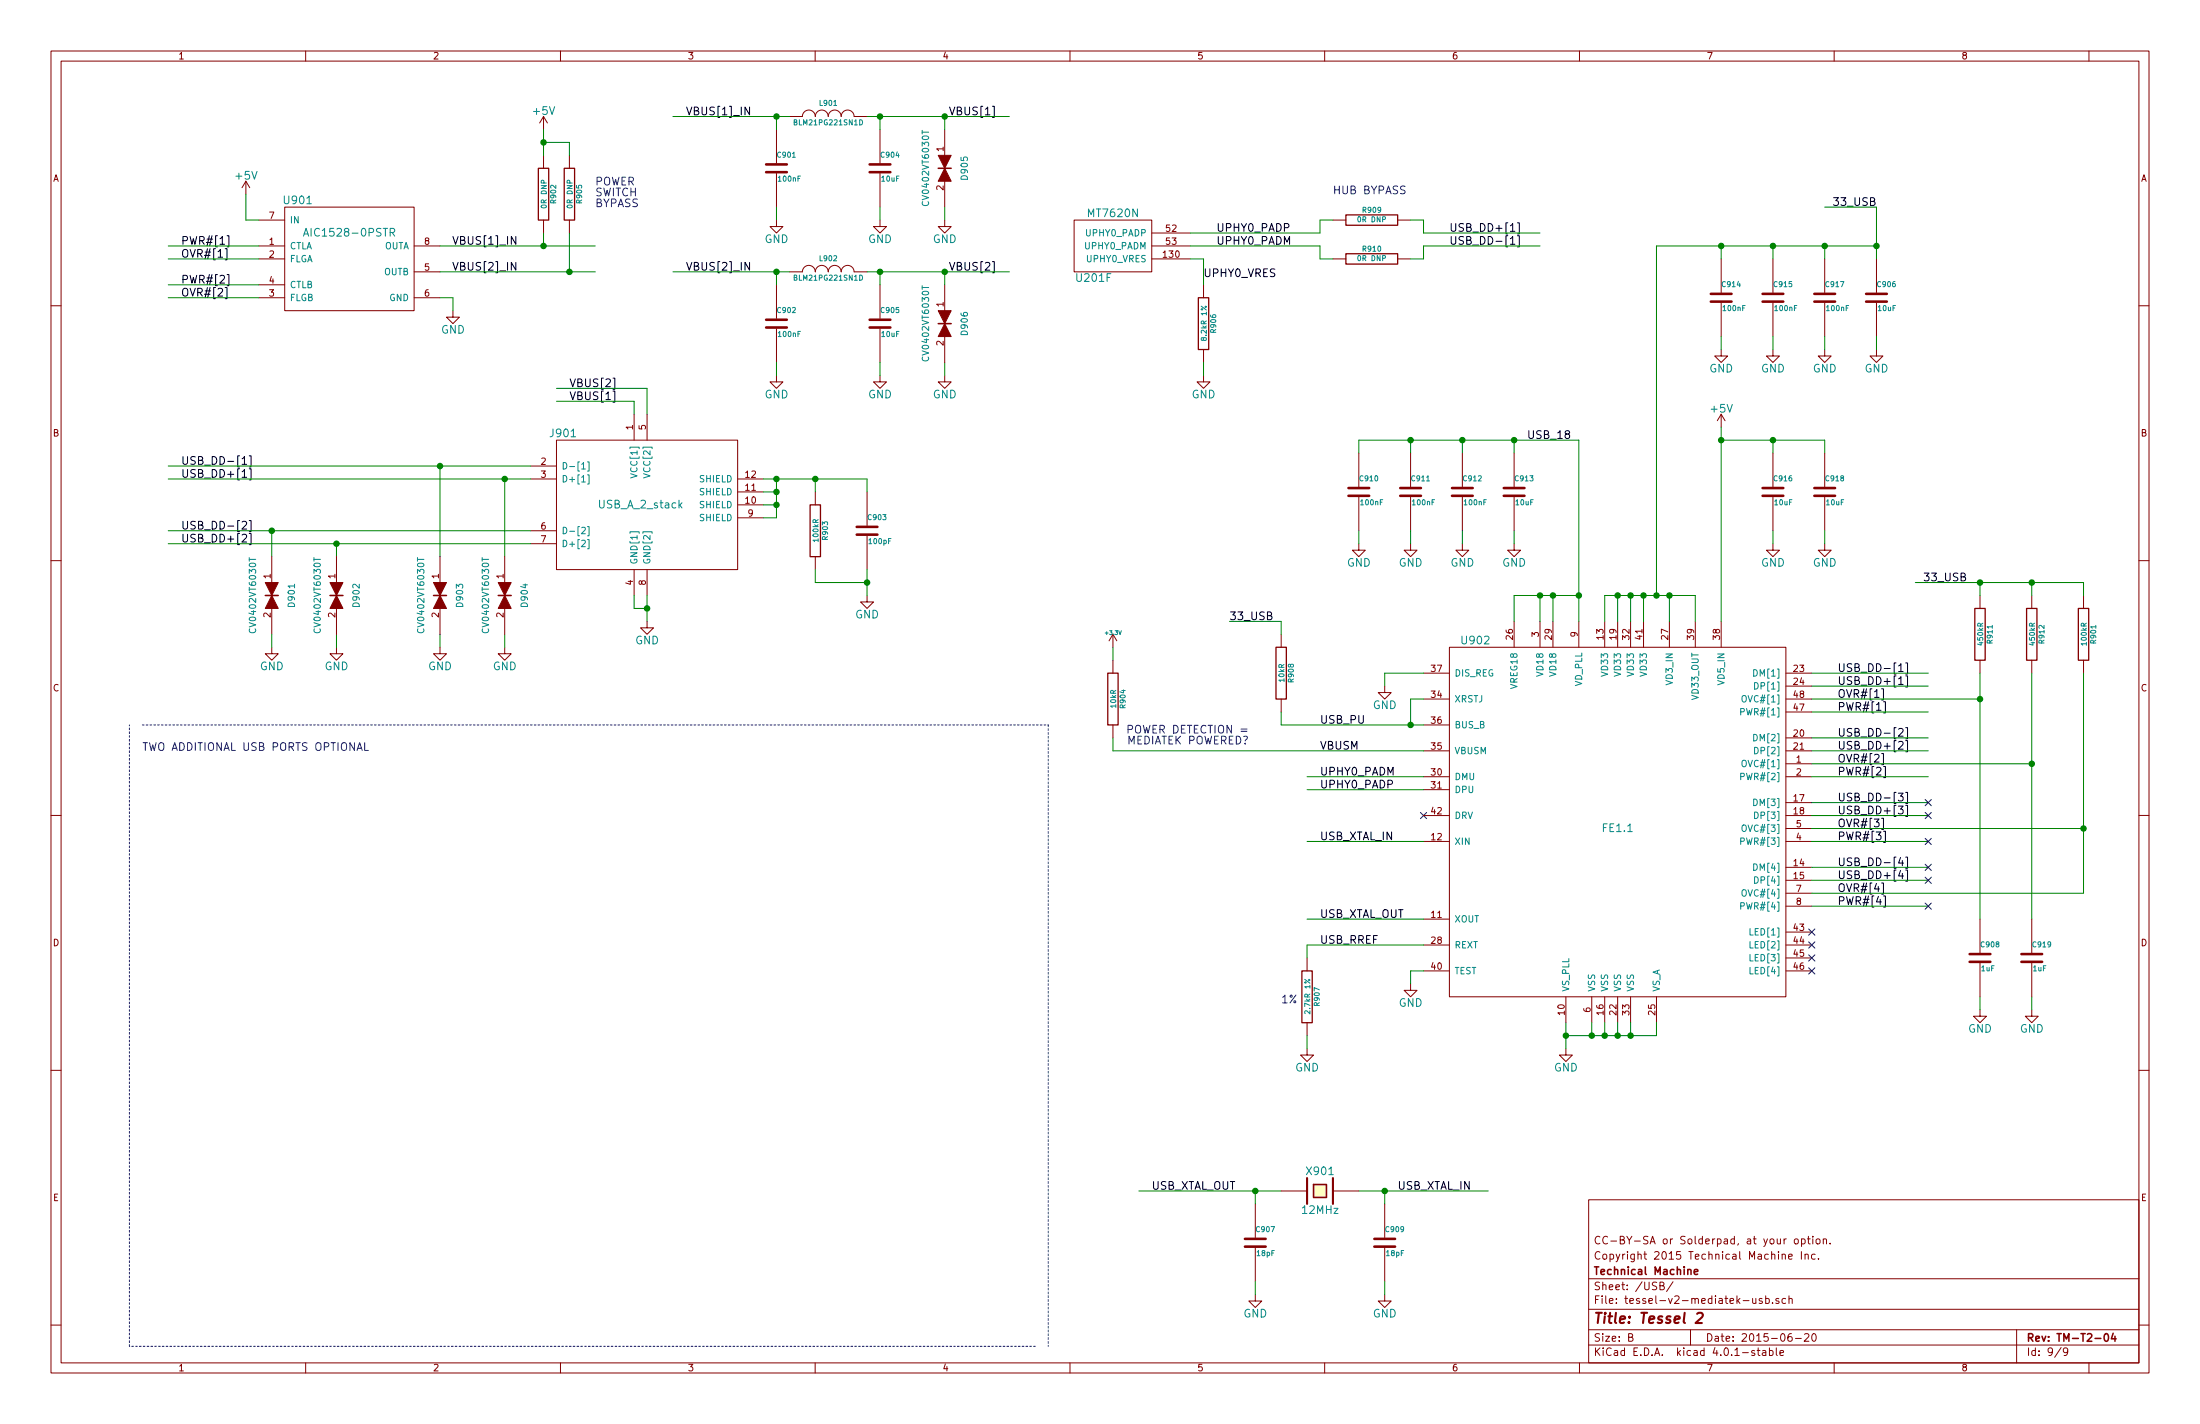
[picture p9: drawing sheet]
<svg xmlns="http://www.w3.org/2000/svg" width="432mm" height="279mm" viewBox="0 0 432 279" stroke-linecap="round" stroke-linejoin="round" font-family="sans-serif">
<g fill="none" stroke="#840000" stroke-width=".2">
<path d="M10 10h411.8v259.4h-411.8zM12 12h407.8v255.4h-407.8zM60 10v2M110 10v2M160 10v2M210 10v2M260 10v2M310 10v2M360 10v2M410 10v2M48.3 35.6l-.8 1.2M48.3 35.6v2.5"/>
<path d="M48.3 35.6l.7 1.2M106.7 22.9v2.5M106.7 30.5v2.5M106.7 22.9l-.8 1.2M106.7 22.9l.7 1.2M111.8 30.5v2.5M152.4 25.4v6.6M152.4 34v6.6M154.9 22.9h2.6a1.27 1.27 0 0 1 1.2-1.3 1.27 1.27 0 0 1 1.3 1.3 1.27 1.27 0 0 1 1.3-1.3 1.27 1.27 0 0 1 1.3 1.3 1.27 1.27 0 0 1 1.2-1.3 1.27 1.27 0 0 1 1.3 1.3 1.27 1.27 0 0 1 1.3-1.3 1.27 1.27 0 0 1 1.2 1.3h2.6M172.7 25.4v6.6M172.7 34v6.6M185.4 25.4v15.2"/>
<path d="M10 60h2M50.8 48.3h5.1M50.8 50.8h5.1M50.8 58.4h5.1M50.8 55.9h5.1M50.8 43.2h5.1M55.9 40.6h25.4v20.4h-25.4zM81.3 48.3h5.1M81.3 53.3h5.1M81.3 58.4h5.1M106.7 43.2v2.5M111.8 43.2v2.5"/>
<path d="M152.4 43.2v1.3h1.3l-1.3 1.2-1.3-1.2h1.3M152.4 55.9v6.6M154.9 53.3h2.6a1.27 1.27 0 0 1 1.2-1.2 1.27 1.27 0 0 1 1.3 1.2 1.27 1.27 0 0 1 1.3-1.2 1.27 1.27 0 0 1 1.3 1.2 1.27 1.27 0 0 1 1.2-1.2 1.27 1.27 0 0 1 1.3 1.2 1.27 1.27 0 0 1 1.3-1.2 1.27 1.27 0 0 1 1.2 1.2h2.6M172.7 43.2v1.3h1.3l-1.3 1.2-1.3-1.2h1.3M172.7 55.9v6.6M185.4 43.2v1.3h1.3l-1.3 1.2-1.3-1.2h1.3M185.4 55.9v15.2M210.8 43.2h15.3v10.1h-15.3zM226.1 45.7h7.6M226.1 48.3h7.6M226.1 50.8h7.6M236.2 55.9v2.5"/>
<path d="M261.6 50.8h2.6M261.6 43.2h2.6M274.3 50.8h2.6M274.3 43.2h2.6M337.8 50.8v6.6M337.8 59.4v6.6M348 50.8v6.6M348 59.4v6.6M358.1 50.8v6.6M358.1 59.4v6.6M368.3 50.8v6.6M368.3 59.4v6.6"/>
<path d="M419.8 60h2M88.9 61v1.2h1.3l-1.3 1.3-1.3-1.3h1.3M152.4 73.7v1.2h1.3l-1.3 1.3-1.3-1.3h1.3M152.4 64.5v6.6M172.7 73.7v1.2h1.3l-1.3 1.3-1.3-1.3h1.3M172.7 64.5v6.6M185.4 73.7v1.2h1.3l-1.3 1.3-1.3-1.3h1.3M236.2 73.7v1.2h1.3l-1.3 1.3-1.3-1.3h1.3M236.2 68.6v2.5M337.8 68.6v1.3h1.3l-1.3 1.2-1.3-1.2h1.3M348 68.6v1.3h1.2l-1.2 1.2-1.3-1.2h1.3M358.1 68.6v1.3h1.3l-1.3 1.2-1.2-1.2h1.2"/>
<path d="M368.3 68.6v1.3h1.3l-1.3 1.2-1.3-1.2h1.3M104.1 91.4h5.1M104.1 94h5.1M109.2 86.4h35.6v25.4h-35.6zM124.5 81.3v5.1M127 81.3v5.1M144.8 94h5.1M144.8 99.1h5.1M144.8 96.5h5.1M160 96.5v2.6M170.2 96.5v6.6M266.7 88.9v6.6"/>
<path d="M266.7 97.5v6.6M276.9 88.9v6.6M276.9 97.5v6.6M287 88.9v6.6M287 97.5v6.6M297.2 88.9v6.6M297.2 97.5v6.6M337.8 81.3v2.5M337.8 81.3l-.7 1.3M337.8 81.3l.8 1.3M348 88.9v6.6M348 97.5v6.6"/>
<path d="M358.1 88.9v6.6M358.1 97.5v6.6M10 110h2M53.3 109.2v15.3M66 109.2v15.3M86.4 109.2v15.3M99.1 109.2v15.3M104.1 104.1h5.1M104.1 106.7h5.1M124.5 111.8v5M127 111.8v5M144.8 101.6h5.1"/>
<path d="M160 109.2v2.6M170.2 116.8v1.3h1.2l-1.2 1.3-1.3-1.3h1.3M170.2 105.2v6.6M266.7 106.7v1.3h1.3l-1.3 1.2-1.3-1.2h1.3M276.9 106.7v1.3h1.2l-1.2 1.2-1.3-1.2h1.3M287 106.7v1.3h1.3l-1.3 1.2-1.3-1.2h1.3M297.2 106.7v1.3h1.2l-1.2 1.2-1.3-1.2h1.3M348 106.7v1.3h1.2l-1.2 1.2-1.3-1.2h1.3M358.1 106.7v1.3h1.3l-1.3 1.2-1.2-1.2h1.2M388.6 116.8v2.6M398.8 116.8v2.6M408.9 116.8v2.6"/>
<path d="M419.8 110h2M53.3 127v1.3h1.3l-1.3 1.2-1.2-1.2h1.2M66 127v1.3h1.3l-1.3 1.2-1.2-1.2h1.2M86.4 127v1.3h1.2l-1.2 1.2-1.3-1.2h1.3M99.1 127v1.3h1.2l-1.2 1.2-1.3-1.2h1.3M127 121.9v1.3h1.3l-1.3 1.3-1.3-1.3h1.3M218.4 124.5v2.5M218.4 129.5v2.6M218.4 124.5l-.7 1.2M218.4 124.5l.8 1.2M251.5 124.5v2.5M251.5 137.2v2.5"/>
<path d="M271.8 134.6v1.3h1.2l-1.2 1.3-1.3-1.3h1.3M279.4 132.1h5.1M279.4 137.2h5.1M284.5 127h66v68.6h-66zM297.2 121.9v5.1M302.3 121.9v5.1M304.8 121.9v5.1M309.9 121.9v5.1M315 121.9v5.1M317.5 121.9v5.1M320 121.9v5.1M322.6 121.9v5.1"/>
<path d="M327.7 121.9v5.1M332.7 121.9v5.1M337.8 121.9v5.1M350.5 132.1h5.1M350.5 134.6h5.1M350.5 137.2h5.1M350.5 139.7h5.1M388.6 129.5v2.6M398.8 129.5v2.6M408.9 129.5v2.6M10 160h2M218.4 142.2v2.6"/>
<path d="M279.4 152.4h5.1M279.4 147.3h5.1M279.4 154.9h5.1M279.4 142.2h5.1M350.5 149.9h5.1M350.5 152.4h5.1M350.5 144.8h5.1M350.5 147.3h5.1M350.5 157.5h5.1M419.8 160h2M279.4 160h5.1M279.4 165.1h5.1"/>
<path d="M350.5 160h5.1M350.5 165.1h5.1M350.5 162.6h5.1M350.5 175.3h5.1M350.5 177.8h5.1M350.5 170.2h5.1M350.5 172.7h5.1M256.5 188v2.5M276.9 193v1.3h1.2l-1.2 1.3-1.3-1.3h1.3M279.4 190.5h5.1M279.4 180.3h5.1M279.4 185.4h5.1"/>
<path d="M307.3 195.6v5.1M312.4 195.6v5.1M315 195.6v5.1M317.5 195.6v5.1M320 195.6v5.1M325.1 195.6v5.1M350.5 190.5h5.1M350.5 182.9h5.1M350.5 185.4h5.1M350.5 188h5.1M388.6 198.1v1.3h1.3l-1.3 1.3-1.3-1.3h1.3M388.6 180.3v6.6"/>
<path d="M388.6 189v6.6M398.8 198.1v1.3h1.2l-1.2 1.3-1.3-1.3h1.3M398.8 180.3v6.6M398.8 189v6.6M10 210h2M256.5 205.7v1.3h1.3l-1.3 1.3-1.2-1.3h1.2M256.5 200.7v2.5M307.3 205.7v1.3h1.3l-1.3 1.3-1.2-1.3h1.2M419.8 210h2M246.4 236.2v6.6M251.5 233.7h5M261.6 233.7h5.1"/>
<path d="M271.8 236.2v6.6M311.8 235.4h108v32h-108zM10 260h2M246.4 254v1.3h1.2l-1.2 1.2-1.3-1.2h1.3M246.4 244.9v6.6M271.8 254v1.3h1.2l-1.2 1.2-1.3-1.2h1.3M271.8 244.9v6.6M311.8 256.9h108M311.8 250.9h108M325.8 252.3l.7-.2v-.4l-.2-.1h-.5v1.5h.6l.2-.2 .1-.3-.4-.3M328.4 251.5l-1.3 1.9M344 254.8l.1 .9 .3 .1 .2-.2"/>
<path d="M344.6 254.8v1M345.8 254.8a.37 .37 0 0 0-.5 .2v.2l.5 .1 .1 .2-.2 .3-.4-.1M346.6 254.8h.4l.3 .2-.2 .7h-.5M346.6 254.3v1.5M347.9 255.6v.2M349.1 254.8a.37 .37 0 0 0-.6 .2l.1 .2 .5 .1 .1 .2-.2 .3-.5-.1M349.8 246.2l.2-.1 .4 .1v.9M349.8 246.1v1M350.5 254.8h-.5l-.2 .2v.6l.2 .2 .5-.1M350.6 243.1l-.4 .3M351.1 246.6l.7-.2-.1-.2-.4-.1-.2 .2v.7h.6M351.1 254.9l.2-.1h.4l.1 1"/>
<path d="M351.1 254.3v1.5M352.2 243.2l.3-.1 .4 .1 .1 .6-.2 .2-.3 .1-.3-.2zM353.6 245.6v1.5M353.6 243.2l.4-.1 .3 .3-.1 .6h-.6M353.6 243.1v1.5M354.3 246.2l.2-.1 .4 .1v.9M354.3 246.1v1M354.7 243.1h.6M354.9 242.6v1.3l.4 .2M355.8 242.6v.1M355.8 243.1v1M356.3 246.2l-.5-.1-.3 .3 .1 .5 .2 .2 .5-.1"/>
<path d="M356.5 243.2l.2-.1 .4 .1 .1 .6-.1 .2-.4 .1-.2-.2zM356.9 246.9v.2M357.9 243.2l.2-.1 .3 .1 .1 .9M357.9 243.1v1M359.2 243.9v.2M419.8 260h2M60 267.4v2M110 267.4v2M160 267.4v2M210 267.4v2M260 267.4v2M310 267.4v2"/>
<path d="M311.8 263.9h108M311.8 260.9h108M319.7 262.4l.7-.1v-.5l-.2-.1h-.5v1.5h.5l.2-.2 .1-.3-.3-.3M331.8 260.9v3M344.4 265a.37 .37 0 0 0-.6 .2l.1 .2 .5 .1v.2l-.2 .3-.4-.1M344.9 265h.5M345.1 264.5v1.3l.3 .2M345.9 265h.6l.1 1M346.6 265.3l-.5 .1-.2 .2 .2 .4 .5-.1M347.3 265h.4l.3 .3-.1 .6h-.6M347.3 264.5v1.5M348.6 264.5v1.3l.2 .2"/>
<path d="M349.4 265.5l.7-.2-.1-.3h-.4l-.2 .2v.7h.6M351.6 261.7h-.4a1.11 1.11 0 0 0-.1 1.4l.4 .1 .2-.2 .1-.5-.3-.2h-.4l-.2 .2M352.4 262.6h1.1M354.2 261.8l.6-.1 .2 .4-.9 1.1h.9M355.8 261.8l.2-.1a.8 .8 0 0 1 .5 .7 .8 .8 0 0 1-.5 .8l-.2-.2-.2-.4zM360 267.4v2M395.8 260.9v6.5M404.5 264.4l-1.2 1.9M405.8 265.1l-.2 .3h-.3l-.3-.3 .1-.6h.5l.2 .1a1.19 1.19 0 0 1-.2 1.3l-.5 .1M410 267.4v2"/>
</g>
<path d="M184.1 33h2.6M184.1 63.5h2.6M52.1 116.8h2.5M64.8 116.8h2.5M85.1 116.8h2.5M97.8 116.8h2.5M257.8 232.4h2.5v2.6h-2.5zM332.5 249.6l.7-.2v-.3h-.4l-.3 .2 .1 .7h.6M413.1 261.8l.2-.1a.8 .8 0 0 1 .6 .7 .8 .8 0 0 1-.6 .8l-.2-.2-.1-.4zM414.8 261.6l-.4 1.1h.9M415.1 262.2v1" fill="none" stroke="#840000" stroke-width=".3"/>
<path d="M256.5 231.1v5.1M261.6 231.1v5.1M333.1 257.8l.3-.2h.5l.2 .1 .1 .5-1.4 1.4h1.2" fill="none" stroke="#840000" stroke-width=".41"/>
<path d="M105.7 33h2v10.2h-2zM110.7 33h2.1v10.2h-2.1zM235.2 58.4h2v10.2h-2zM264.2 42.2h10.1v2h-10.1zM264.2 49.8h10.1v2h-10.1zM159 99.1h2v10.1h-2zM387.6 119.4h2v10.1h-2zM397.8 119.4h2v10.1h-2zM407.9 119.4h2.1v10.1h-2.1zM217.4 132.1h2.1v10.1h-2.1zM250.4 127h2.1v10.2h-2.1zM255.5 190.5h2.1v10.2h-2.1z" fill="none" stroke="#840000" stroke-width=".25"/>
<g fill="none" stroke="#840000" stroke-width=".51">
<path d="M150.4 33.8h4M150.4 32.3h4M170.7 33.8h4.1M170.7 32.3h4.1M335.8 59.2h4.1M335.8 57.7h4.1M345.9 59.2h4.1M345.9 57.7h4.1M356.1 59.2h4.1M356.1 57.7h4.1M366.3 59.2h4M366.3 57.7h4"/>
<path d="M150.4 64.3h4M150.4 62.7h4M170.7 64.3h4.1M170.7 62.7h4.1M264.7 97.3h4M264.7 95.8h4M274.8 97.3h4.1M274.8 95.8h4.1M285 97.3h4.1M285 95.8h4.1M295.1 97.3h4.1M295.1 95.8h4.1"/>
<path d="M345.9 97.3h4.1M345.9 95.8h4.1M356.1 97.3h4.1M356.1 95.8h4.1M168.1 104.9h4.1M168.1 103.4h4.1M386.6 188.7h4.1M386.6 187.2h4.1M396.7 188.7h4.1M396.7 187.2h4.1M244.3 244.6h4.1M244.3 243.1h4.1"/>
<path d="M269.7 244.6h4.1M269.7 243.1h4.1"/>
</g>
<path d="M257.8 232.4h2.5v2.6h-2.5z" fill="#ffffc2" stroke="#ffffc2" stroke-width=".2"/>
<g fill="none" stroke="#000" stroke-width=".2">
<path d="M147.1 21v1.5l-.9-1.5v1.5M186.4 21l.5 1.5 .5-1.5M44.2 48.8h.4v2.2h-.4M44.2 56.4h.4v2.2h-.4M44.6 46.3h.3v2.1h-.3M44.6 53.9h.3v2.2h-.3M88.9 51.5l.5 1.5 .5-1.5M88.9 46.4l.5 1.5 .5-1.5M147.1 51.5v1.5l-.9-1.5v1.5M186.4 51.5l.5 1.5 .5-1.5M296.4 46.8l.5-.4v1.5M296.4 47.9h.9"/>
<path d="M296.4 45.4h.9M297.8 46.3h.4v2.1h-.4M297.8 43.7h.4v2.2h-.4M120.3 76.7h.4v2.2h-.4M120.3 74.2h.4v2.2h-.4M47.5 90l.5-.4v1.5M47.5 91.1h.9M47.5 93.6h.9M48.9 89.4h.4v2.2h-.4M48.9 92h.4v2.2h-.4M47.5 102.4l.6-.1 .2 .1 .1 .3-.9 1.1h.9M47.5 105l.6-.2 .2 .2 .1 .3-.9 1h.9"/>
<path d="M48.9 102.1h.4v2.2h-.4M48.9 104.7h.4v2.2h-.4M369.3 135.2h.4v2.1h-.4M369.7 137.7h.4v2.2h-.4M372.6 130.7l.5-.5v1.5M372.6 131.7h.9M372.6 134.3h.9M374 130.1h.4v2.2h-.4M374 132.6h.4v2.2h-.4M369.3 147.9h.4v2.1h-.4M369.7 150.4h.4v2.2h-.4M372.6 155.6h.9l-.5 .6 .4 .1 .1 .2v.5l-.3 .1h-.4l-.2-.1"/>
<path d="M372.6 158.2h.9l-.5 .6h.4l.1 .2v.5l-.3 .2h-.4l-.2-.2M372.6 143.1l.6-.2 .3 .2v.3l-.9 1h.9M372.6 145.6l.6-.1 .3 .1v.3l-.9 1.1h.9M374 142.8h.4v2.2h-.4M374 145.3h.4v2.2h-.4M374 155.5h.4v2.2h-.4M374 158h.4v2.2h-.4M369.3 160.6h.4v2.1h-.4M369.3 173.3h.4v2.1h-.4M369.7 163.1h.4v2.2h-.4M369.7 175.8h.4v2.2h-.4M373 168.2l-.4 1.1h1"/>
<path d="M373 170.8l-.4 1.1h1M373.4 168.8v1M374 168.2h.4v2.2h-.4M374 170.7h.4v2.2h-.4"/>
</g>
<path d="M71.6 145.7v1.5h.7M221.4 143.1h.7l.2-.3-.1-.3-.2-.2h-.6v1.5" fill="none" stroke="#0000c2" stroke-width=".2"/>
<g fill="none" stroke="#008484" stroke-width=".2">
<path d="M168.7 23.5a.51 .51 0 0 1 .6 .5 .51 .51 0 0 1-.6 .5zM181 25.6v.7M59.6 46.3l.5-1.5 .5 1.5M59.7 45.9h.7M76.6 45.6l.7-.1 .2-.2-.1-.3-.2-.2h-.6v1.5M77 45.6l.5 .7M168.7 54a.51 .51 0 0 1 .6 .5 .51 .51 0 0 1-.6 .5zM181 56.1v.7M114.2 92h.7M115.3 90.6h.3v1.8h-.3M115.3 93.2h.3v1.8h-.3M133.4 99.1l.5 .6"/>
<path d="M133.9 98.7l-.6 .5M48.9 109.4v.7M61.6 109.4v.7M81.9 109.4v.7M94.6 109.4v.7M114.2 103.6l.5-.1 .2 .3-.8 .9h.8M115.3 103.3h.3v1.8h-.3M115.3 105.9h.3v1.8h-.3M341.7 139.7l.6-.1v-.5l-.6-.1v1.3M342 136.7l.2-.2h.4a.83 .83 0 0 1-.2 1.2 .44 .44 0 0 1-.5-.4zM344.4 133.9a.64 .64 0 0 1 .7 .7 .64 .64 0 0 1-.7 .6zM341.7 152.4l.6-.1v-.5l-.6-.1v1.3"/>
<path d="M342 149.4l.2-.2h.4a.83 .83 0 0 1-.2 1.2 .44 .44 0 0 1-.5-.4zM344.4 146.6a.64 .64 0 0 1 .7 .7 .64 .64 0 0 1-.7 .6zM344.4 159.3a.64 .64 0 0 1 .7 .7 .64 .64 0 0 1-.7 .6zM341.7 165.1l.6-.1v-.5l-.6-.1v1.3M341.7 177.8l.6-.1v-.5l-.6-.1v1.3M342 162.1l.2-.2h.4a.83 .83 0 0 1-.2 1.2 .44 .44 0 0 1-.5-.4zM342 174.8l.2-.2h.4a.83 .83 0 0 1-.2 1.2 .44 .44 0 0 1-.5-.4zM344.4 172a.64 .64 0 0 1 .7 .7 .64 .64 0 0 1-.7 .6z"/>
</g>
<g fill="none" stroke="#000084" stroke-width=".2">
<path d="M278.8 159.4l1.2 1.2M280 159.4l-1.2 1.2M377.9 156.9l1.2 1.2M377.9 159.4l1.2 1.2M379.1 159.4l-1.2 1.2M379.1 156.9l-1.2 1.2M377.9 164.5l1.2 1.2M377.9 169.6l1.2 1.2M377.9 172.1l1.2 1.2M377.9 177.2l1.2 1.2M379.1 164.5l-1.2 1.2M379.1 169.6l-1.2 1.2"/>
<path d="M379.1 172.1l-1.2 1.2M379.1 177.2l-1.2 1.2M355 182.3l1.2 1.2M355 184.8l1.2 1.2M355 187.4l1.2 1.2M355 189.9l1.2 1.2M356.2 182.3l-1.2 1.2M356.2 184.8l-1.2 1.2M356.2 187.4l-1.2 1.2M356.2 189.9l-1.2 1.2"/>
</g>
<g fill="none" stroke="#008400" stroke-width=".2">
<path d="M48.3 38.1v5.1h2.5M106.7 27.9h5.1v2.6M106.7 25.4v5.1M132.1 22.9h22.8M152.4 22.9v2.5M170.2 22.9h27.9M172.7 22.9v2.5M185.4 22.9v2.5M33 50.8h17.8M33 48.3h17.8M33 55.9h17.8M33 58.4h17.8"/>
<path d="M86.4 48.3h30.4M86.4 58.4h2.5v2.6M86.4 53.3h30.4M106.7 45.7v2.6M111.8 45.7v7.6M132.1 53.3h22.8M152.4 40.6v2.6M152.4 53.3v2.6M170.2 53.3h27.9M172.7 40.6v2.6M172.7 53.3v2.6M185.4 40.6v2.6"/>
<path d="M185.4 53.3v2.6M233.7 50.8h2.5v5.1M233.7 48.3h25.4v2.5h2.5M261.6 43.2h-2.5v2.5h-25.4M276.9 43.2h2.5v2.5h22.9M302.3 48.3h-22.9v2.5h-2.5M337.8 48.3v2.5M348 48.3v2.5M358.1 48.3v2.5M358.1 40.6h10.2v10.2M368.3 48.3h-43.2v68.5M109.2 78.7h15.3v2.6"/>
<path d="M109.2 76.2h17.8v5.1M152.4 71.1v2.6M172.7 71.1v2.6M185.4 71.1v2.6M236.2 71.1v2.6M337.8 66v2.6M348 66v2.6M358.1 66v2.6M368.3 66v2.6M33 94h71.1M33 91.4h71.1M86.4 91.4v17.8"/>
<path d="M99.1 94v15.2M149.9 94h20.3v2.5M149.9 96.5h2.5M149.9 99.1h2.5M152.4 94v7.6h-2.5M160 94v2.5M266.7 88.9v-2.5h43.2v35.5M276.9 86.4v2.5M287 86.4v2.5M297.2 86.4v2.5M337.8 86.4h20.3v2.5M337.8 83.8v38.1"/>
<path d="M348 86.4v2.5M33 104.1h71.1M33 106.7h71.1M53.3 104.1v5.1M66 106.7v2.5M124.5 116.8v2.6h2.5M127 116.8v5.1M160 111.8v2.5h10.2M170.2 111.8v5M266.7 104.1v2.6M276.9 104.1v2.6M287 104.1v2.6"/>
<path d="M297.2 104.1v2.6M302.3 116.8v5.1M304.8 116.8v5.1M309.9 116.8h-12.7v5.1M317.5 116.8v5.1M320 116.8v5.1M322.6 116.8v5.1M327.7 116.8v5.1M348 104.1v2.6M358.1 104.1v2.6M375.9 114.3h33v2.5M388.6 114.3v2.5"/>
<path d="M398.8 114.3v2.5M53.3 124.5v2.5M66 124.5v2.5M86.4 124.5v2.5M99.1 124.5v2.5M218.4 127v2.5M241.3 121.9h10.2v2.6M251.5 139.7v2.5h27.9M279.4 132.1h-7.6v2.5M279.4 137.2h-2.5v5M315 121.9v-5.1h17.7v5.1M355.6 132.1h22.9"/>
<path d="M355.6 134.6h22.9M355.6 137.2h33M355.6 139.7h22.9M388.6 132.1v48.2M398.8 132.1v48.2M408.9 132.1v43.2h-53.3M218.4 144.8v2.5h61M256.5 152.4h22.9M256.5 154.9h22.9M355.6 144.8h22.9M355.6 147.3h22.9M355.6 149.9h43.2"/>
<path d="M355.6 152.4h22.9M355.6 157.5h22.9M256.5 165.1h22.9M355.6 160h22.9M355.6 162.6h53.3M355.6 165.1h22.9M355.6 170.2h22.9M355.6 172.7h22.9M355.6 177.8h22.9M256.5 180.3h22.9M279.4 190.5h-2.5v2.5M279.4 185.4h-22.9v2.6"/>
<path d="M388.6 195.6v2.5M398.8 195.6v2.5M256.5 203.2v2.5M307.3 200.7v5M312.4 200.7v2.5M315 200.7v2.5M317.5 200.7v2.5M320 200.7v2.5M325.1 200.7v2.5h-17.8M223.5 233.7h28M246.4 233.7v2.5M266.7 233.7h25.4"/>
<path d="M271.8 233.7v2.5M246.4 251.5v2.5M271.8 251.5v2.5"/>
</g>
<g fill="#008400" stroke="#008400" stroke-width=".25">
<circle cx="152.4" cy="53.3" r=".51"/>
<circle cx="172.7" cy="53.3" r=".51"/>
<circle cx="152.4" cy="22.9" r=".51"/>
<circle cx="172.7" cy="22.9" r=".51"/>
<circle cx="348" cy="86.4" r=".51"/>
<circle cx="337.8" cy="86.4" r=".51"/>
<circle cx="287" cy="86.4" r=".51"/>
<circle cx="276.9" cy="86.4" r=".51"/>
<circle cx="297.2" cy="86.4" r=".51"/>
<circle cx="322.6" cy="116.8" r=".51"/>
<circle cx="320" cy="116.8" r=".51"/>
<circle cx="317.5" cy="116.8" r=".51"/>
<circle cx="348" cy="48.3" r=".51"/>
<circle cx="337.8" cy="48.3" r=".51"/>
<circle cx="276.9" cy="142.2" r=".51"/>
<circle cx="309.9" cy="116.8" r=".51"/>
<circle cx="302.3" cy="116.8" r=".51"/>
<circle cx="304.8" cy="116.8" r=".51"/>
<circle cx="327.7" cy="116.8" r=".51"/>
<circle cx="271.8" cy="233.7" r=".51"/>
<circle cx="246.4" cy="233.7" r=".51"/>
<circle cx="160" cy="94" r=".51"/>
<circle cx="170.2" cy="114.3" r=".51"/>
<circle cx="127" cy="119.4" r=".51"/>
<circle cx="152.4" cy="96.5" r=".51"/>
<circle cx="152.4" cy="99.1" r=".51"/>
<circle cx="152.4" cy="94" r=".51"/>
<circle cx="53.3" cy="104.1" r=".51"/>
<circle cx="66" cy="106.7" r=".51"/>
<circle cx="86.4" cy="91.4" r=".51"/>
<circle cx="99.1" cy="94" r=".51"/>
<circle cx="307.3" cy="203.2" r=".51"/>
<circle cx="320" cy="203.2" r=".51"/>
<circle cx="317.5" cy="203.2" r=".51"/>
<circle cx="315" cy="203.2" r=".51"/>
<circle cx="312.4" cy="203.2" r=".51"/>
<circle cx="325.1" cy="116.8" r=".51"/>
<circle cx="358.1" cy="48.3" r=".51"/>
<circle cx="368.3" cy="48.3" r=".51"/>
<circle cx="408.9" cy="162.6" r=".51"/>
<circle cx="388.6" cy="114.3" r=".51"/>
<circle cx="398.8" cy="114.3" r=".51"/>
<circle cx="111.8" cy="53.3" r=".51"/>
<circle cx="106.7" cy="48.3" r=".51"/>
<circle cx="106.7" cy="27.9" r=".51"/>
<circle cx="388.6" cy="137.2" r=".51"/>
<circle cx="398.8" cy="149.9" r=".51"/>
<circle cx="185.4" cy="53.3" r=".51"/>
<circle cx="185.4" cy="22.9" r=".51"/>
</g>
<path d="M27.9 142.2h177.8M205.7 142.2v122M25.4 264.2v-122M203.2 264.2h-177.8" fill="none" stroke="#0000c2" stroke-width=".2" stroke-dasharray=".3 .4"/>
<g fill="#840000" stroke="#840000" stroke-width=".2">
<path d="M52.1 114.3h2.5l-1.3 2.5z"/>
<path d="M53.3 116.8l1.3 2.6h-2.5z"/>
<path d="M64.8 114.3h2.5l-1.3 2.5z"/>
<path d="M66 116.8l1.3 2.6h-2.5z"/>
<path d="M85.1 114.3h2.5l-1.2 2.5z"/>
<path d="M86.4 116.8l1.2 2.6h-2.5z"/>
<path d="M97.8 114.3h2.5l-1.2 2.5z"/>
<path d="M99.1 116.8l1.2 2.6h-2.5z"/>
<path d="M184.1 61h2.6l-1.3 2.5z"/>
<path d="M185.4 63.5l1.3 2.5h-2.6z"/>
<path d="M184.1 30.5h2.6l-1.3 2.5z"/>
<path d="M185.4 33l1.3 2.6h-2.6z"/>
</g>
<text font-size="2.8" fill="#840000" x="312.8" y="259.7">Title: Tessel 2</text>
<g font-size="2.1" fill="#008484">
<text x="104.8" y="22.5">+5V</text>
<text x="46.4" y="35.2">+5V</text>
<text x="55.9" y="40.1">U901</text>
<text x="60.6" y="46.4">AIC1528-0PSTR</text>
<text x="150" y="47.7">GND</text>
<text x="170.4" y="47.7">GND</text>
<text x="183.1" y="47.7">GND</text>
<text x="213.8" y="42.6">MT7620N</text>
<text x="211.4" y="55.3">U201F</text>
<text x="86.5" y="65.5">GND</text>
<text x="335.5" y="73.1">GND</text>
<text x="345.6" y="73.1">GND</text>
<text x="355.8" y="73.1">GND</text>
<text x="365.9" y="73.1">GND</text>
<text x="150" y="78.2">GND</text>
<text x="170.4" y="78.2">GND</text>
<text x="183.1" y="78.2">GND</text>
<text x="233.9" y="78.2">GND</text>
<text x="335.9" y="80.9">+5V</text>
<text x="108.1" y="85.8">J901</text>
<text x="117.7" y="99.7">USB_A_2_stack</text>
<text x="264.3" y="111.2">GND</text>
<text x="274.5" y="111.2">GND</text>
<text x="284.7" y="111.2">GND</text>
<text x="294.8" y="111.2">GND</text>
<text x="345.6" y="111.2">GND</text>
<text x="355.8" y="111.2">GND</text>
<text x="167.8" y="121.3">GND</text>
<text x="51" y="131.5">GND</text>
<text x="63.7" y="131.5">GND</text>
<text x="84" y="131.5">GND</text>
<text x="96.7" y="131.5">GND</text>
<text x="124.6" y="126.4">GND</text>
<text x="287" y="126.4">U902</text>
<text x="269.4" y="139.1">GND</text>
<text x="314.7" y="163.2">FE1.1</text>
<text x="274.5" y="197.5">GND</text>
<text x="386.3" y="202.6">GND</text>
<text x="396.4" y="202.6">GND</text>
<text x="254.2" y="210.2">GND</text>
<text x="305" y="210.2">GND</text>
<text x="256.6" y="230.6">X901</text>
<text x="255.7" y="238.2">12MHz</text>
<text x="244" y="258.5">GND</text>
<text x="269.4" y="258.5">GND</text>
</g>
<g font-size="2.1">
<text x="134.6" y="22.6">VBUS[1]_IN</text>
<text x="187.1" y="22.6">VBUS[1]</text>
<text x="360.3" y="40.4">33_USB</text>
<text x="238.8" y="45.5">UPHY0_PADP</text>
<text x="284.5" y="45.5">USB_DD+[1]</text>
<text x="35.6" y="50.5">OVR#[1]</text>
<text x="35.6" y="48">PWR#[1]</text>
<text x="89.8" y="53.1">VBUS[2]_IN</text>
<text x="89.8" y="48">VBUS[1]_IN</text>
<text x="134.6" y="53.1">VBUS[2]_IN</text>
<text x="187.1" y="53.1">VBUS[2]</text>
<text x="238.8" y="48">UPHY0_PADM</text>
<text x="284.5" y="48">USB_DD-[1]</text>
<text x="35.6" y="58.2">OVR#[2]</text>
<text x="35.6" y="55.6">PWR#[2]</text>
<text x="236.2" y="54.4">UPHY0_VRES</text>
<text x="111.8" y="75.9">VBUS[2]</text>
<text x="111.8" y="78.5">VBUS[1]</text>
<text x="299.7" y="86.1">USB_18</text>
<text x="35.6" y="91.2">USB_DD-[1]</text>
<text x="35.6" y="93.7">USB_DD+[1]</text>
<text x="35.6" y="103.9">USB_DD-[2]</text>
<text x="35.6" y="106.4">USB_DD+[2]</text>
<text x="378.1" y="114">33_USB</text>
<text x="241.3" y="121.7">33_USB</text>
<text x="360.7" y="131.8">USB_DD-[1]</text>
<text x="360.7" y="134.4">USB_DD+[1]</text>
<text x="360.7" y="136.9">OVR#[1]</text>
<text x="259.1" y="142">USB_PU</text>
<text x="360.7" y="139.4">PWR#[1]</text>
<text x="259.1" y="147.1">VBUSM</text>
<text x="360.7" y="144.5">USB_DD-[2]</text>
<text x="360.7" y="147.1">USB_DD+[2]</text>
<text x="360.7" y="149.6">OVR#[2]</text>
<text x="259.1" y="154.7">UPHY0_PADP</text>
<text x="259.1" y="152.1">UPHY0_PADM</text>
<text x="360.7" y="152.1">PWR#[2]</text>
<text x="360.7" y="157.2">USB_DD-[3]</text>
<text x="360.7" y="159.8">USB_DD+[3]</text>
<text x="259.1" y="164.8">USB_XTAL_IN</text>
<text x="360.7" y="164.8">PWR#[3]</text>
<text x="360.7" y="162.3">OVR#[3]</text>
<text x="360.7" y="169.9">USB_DD-[4]</text>
<text x="360.7" y="172.5">USB_DD+[4]</text>
<text x="360.7" y="175">OVR#[4]</text>
<text x="360.7" y="177.5">PWR#[4]</text>
<text x="259.1" y="185.2">USB_RREF</text>
<text x="259.1" y="180.1">USB_XTAL_OUT</text>
<text x="226.1" y="233.4">USB_XTAL_OUT</text>
<text x="274.3" y="233.4">USB_XTAL_IN</text>
</g>
<g font-size="2.1" fill="#0000c2">
<text x="116.8" y="36.4">POWER</text>
<text x="116.8" y="38.5">SWITCH</text>
<text x="116.8" y="40.6">BYPASS</text>
<text x="261.6" y="38.1">HUB BYPASS</text>
<text x="222.4" y="143.9">POWER DETECTION =</text>
<text x="27.9" y="147.3">TWO ADDITIONAL USB PORTS OPTIONAL</text>
<text x="221.2" y="146">MEDIATEK POWERED?</text>
<text x="251.5" y="196.8">1%</text>
</g>
<g font-size="2.1" fill="#840000">
<text x="312.8" y="244.1">CC-BY-SA or Solderpad, at your option.</text>
<text x="312.8" y="250.1">Technical Machine</text>
<text x="312.8" y="247.1">Copyright 2015 Technical Machine Inc.</text>
<text x="312.8" y="255.8">File: tessel-v2-mediatek-usb.sch</text>
<text x="312.8" y="253.1">Sheet: /USB/</text>
<text x="312.8" y="263.2">Size: B</text>
<text x="334.8" y="263.2">Date: 2015-06-20</text>
<text x="397.8" y="263.2">Rev: TM-T2-04</text>
<text x="312.8" y="266">KiCad E.D.A. kicad 4.0.1-stable</text>
<text x="397.8" y="266">Id: 9/9</text>
</g>
<g font-size="1.8" fill="#840000">
<text x="35" y="11.6">1</text>
<text x="85" y="11.6">2</text>
<text x="135" y="11.6">3</text>
<text x="185" y="11.6">4</text>
<text x="235" y="11.6">5</text>
<text x="285" y="11.6">6</text>
<text x="335" y="11.6">7</text>
<text x="385" y="11.6">8</text>
<text x="185.2" y="29.7" transform="rotate(-90 185.2 29.7)">1</text>
<text x="10.4" y="35.6">A</text>
<text x="420.2" y="35.6">A</text>
<text x="185.2" y="37.3" transform="rotate(-90 185.2 37.3)">2</text>
<text x="52.9" y="42.9">7</text>
<text x="228.9" y="45.5">52</text>
<text x="52.9" y="48">1</text>
<text x="52.9" y="50.5">2</text>
<text x="83.3" y="53.1">5</text>
<text x="83.3" y="48">8</text>
<text x="228.4" y="50.5">130</text>
<text x="228.9" y="48">53</text>
<text x="52.9" y="58.2">3</text>
<text x="52.9" y="55.6">4</text>
<text x="83.3" y="58.2">6</text>
<text x="185.2" y="60.2" transform="rotate(-90 185.2 60.2)">1</text>
<text x="185.2" y="67.8" transform="rotate(-90 185.2 67.8)">2</text>
<text x="10.4" y="85.6">B</text>
<text x="124.2" y="84.3" transform="rotate(-90 124.2 84.3)">1</text>
<text x="126.7" y="84.3" transform="rotate(-90 126.7 84.3)">5</text>
<text x="420.2" y="85.6">B</text>
<text x="106.2" y="91.2">2</text>
<text x="106.2" y="93.7">3</text>
<text x="146.4" y="93.7">12</text>
<text x="146.4" y="98.8">10</text>
<text x="146.4" y="96.3">11</text>
<text x="146.8" y="101.3">9</text>
<text x="106.2" y="103.9">6</text>
<text x="106.2" y="106.4">7</text>
<text x="53.1" y="113.5" transform="rotate(-90 53.1 113.5)">1</text>
<text x="65.8" y="113.5" transform="rotate(-90 65.8 113.5)">1</text>
<text x="86.1" y="113.5" transform="rotate(-90 86.1 113.5)">1</text>
<text x="98.8" y="113.5" transform="rotate(-90 98.8 113.5)">1</text>
<text x="124.2" y="114.8" transform="rotate(-90 124.2 114.8)">4</text>
<text x="126.7" y="114.8" transform="rotate(-90 126.7 114.8)">8</text>
<text x="53.1" y="121.1" transform="rotate(-90 53.1 121.1)">2</text>
<text x="65.8" y="121.1" transform="rotate(-90 65.8 121.1)">2</text>
<text x="86.1" y="121.1" transform="rotate(-90 86.1 121.1)">2</text>
<text x="98.8" y="121.1" transform="rotate(-90 98.8 121.1)">2</text>
<text x="296.9" y="125.4" transform="rotate(-90 296.9 125.4)">26</text>
<text x="302" y="124.9" transform="rotate(-90 302 124.9)">3</text>
<text x="304.5" y="125.4" transform="rotate(-90 304.5 125.4)">29</text>
<text x="309.6" y="124.9" transform="rotate(-90 309.6 124.9)">9</text>
<text x="314.7" y="125.4" transform="rotate(-90 314.7 125.4)">13</text>
<text x="317.2" y="125.4" transform="rotate(-90 317.2 125.4)">19</text>
<text x="319.8" y="125.4" transform="rotate(-90 319.8 125.4)">32</text>
<text x="322.3" y="125.4" transform="rotate(-90 322.3 125.4)">41</text>
<text x="327.4" y="125.4" transform="rotate(-90 327.4 125.4)">27</text>
<text x="332.5" y="125.4" transform="rotate(-90 332.5 125.4)">39</text>
<text x="337.6" y="125.4" transform="rotate(-90 337.6 125.4)">38</text>
<text x="281" y="131.8">37</text>
<text x="352.1" y="131.8">23</text>
<text x="10.4" y="135.6">C</text>
<text x="281" y="136.9">34</text>
<text x="352.1" y="134.4">24</text>
<text x="352.1" y="136.9">48</text>
<text x="420.2" y="135.6">C</text>
<text x="281" y="142">36</text>
<text x="352.1" y="139.4">47</text>
<text x="281" y="147.1">35</text>
<text x="352.1" y="144.5">20</text>
<text x="352.1" y="147.1">21</text>
<text x="352.6" y="149.6">1</text>
<text x="281" y="152.1">30</text>
<text x="281" y="154.7">31</text>
<text x="352.6" y="152.1">2</text>
<text x="281" y="159.8">42</text>
<text x="352.1" y="157.2">17</text>
<text x="352.1" y="159.8">18</text>
<text x="281" y="164.8">12</text>
<text x="352.6" y="164.8">4</text>
<text x="352.6" y="162.3">5</text>
<text x="352.1" y="169.9">14</text>
<text x="352.1" y="172.5">15</text>
<text x="352.6" y="175">7</text>
<text x="352.6" y="177.5">8</text>
<text x="10.4" y="185.6">D</text>
<text x="281" y="180.1">11</text>
<text x="281" y="185.2">28</text>
<text x="352.1" y="182.6">43</text>
<text x="352.1" y="185.2">44</text>
<text x="420.2" y="185.6">D</text>
<text x="281" y="190.2">40</text>
<text x="352.1" y="187.7">45</text>
<text x="352.1" y="190.2">46</text>
<text x="307.1" y="199.1" transform="rotate(-90 307.1 199.1)">10</text>
<text x="312.2" y="198.6" transform="rotate(-90 312.2 198.6)">6</text>
<text x="314.7" y="199.1" transform="rotate(-90 314.7 199.1)">16</text>
<text x="317.2" y="199.1" transform="rotate(-90 317.2 199.1)">22</text>
<text x="319.8" y="199.1" transform="rotate(-90 319.8 199.1)">33</text>
<text x="324.9" y="199.1" transform="rotate(-90 324.9 199.1)">25</text>
<text x="10.4" y="235.6">E</text>
<text x="420.2" y="235.6">E</text>
<text x="35" y="269">1</text>
<text x="85" y="269">2</text>
<text x="135" y="269">3</text>
<text x="185" y="269">4</text>
<text x="235" y="269">5</text>
<text x="285" y="269">6</text>
<text x="335" y="269">7</text>
<text x="385" y="269">8</text>
</g>
<g font-size="1.8" fill="#008484">
<text x="189.9" y="35.1" transform="rotate(-90 189.9 35.1)">D905</text>
<text x="182.3" y="39.9" transform="rotate(-90 182.3 39.9)">CV0402VT6030T</text>
<text x="56.9" y="43.8">IN</text>
<text x="213.3" y="46.4">UPHY0_PADP</text>
<text x="56.9" y="48.9">CTLA</text>
<text x="56.9" y="51.4">FLGA</text>
<text x="75.3" y="54">OUTB</text>
<text x="75.3" y="48.9">OUTA</text>
<text x="213" y="48.9">UPHY0_PADM</text>
<text x="213.3" y="51.4">UPHY0_VRES</text>
<text x="56.9" y="59.1">FLGB</text>
<text x="56.9" y="56.5">CTLB</text>
<text x="76.3" y="59.1">GND</text>
<text x="189.9" y="65.6" transform="rotate(-90 189.9 65.6)">D906</text>
<text x="182.3" y="70.3" transform="rotate(-90 182.3 70.3)">CV0402VT6030T</text>
<text x="110.2" y="92.1">D-[1]</text>
<text x="110.2" y="94.6">D+[1]</text>
<text x="125.1" y="93.3" transform="rotate(-90 125.1 93.3)">VCC[1]</text>
<text x="127.6" y="93.3" transform="rotate(-90 127.6 93.3)">VCC[2]</text>
<text x="137.3" y="94.6">SHIELD</text>
<text x="137.3" y="99.7">SHIELD</text>
<text x="137.3" y="97.2">SHIELD</text>
<text x="110.2" y="104.8">D-[2]</text>
<text x="110.2" y="107.3">D+[2]</text>
<text x="137.3" y="102.2">SHIELD</text>
<text x="125.1" y="110.7" transform="rotate(-90 125.1 110.7)">GND[1]</text>
<text x="127.6" y="110.7" transform="rotate(-90 127.6 110.7)">GND[2]</text>
<text x="57.9" y="118.9" transform="rotate(-90 57.9 118.9)">D901</text>
<text x="70.6" y="118.9" transform="rotate(-90 70.6 118.9)">D902</text>
<text x="90.9" y="118.9" transform="rotate(-90 90.9 118.9)">D903</text>
<text x="103.6" y="118.9" transform="rotate(-90 103.6 118.9)">D904</text>
<text x="50.2" y="123.7" transform="rotate(-90 50.2 123.7)">CV0402VT6030T</text>
<text x="62.9" y="123.7" transform="rotate(-90 62.9 123.7)">CV0402VT6030T</text>
<text x="83.3" y="123.7" transform="rotate(-90 83.3 123.7)">CV0402VT6030T</text>
<text x="96" y="123.7" transform="rotate(-90 96 123.7)">CV0402VT6030T</text>
<text x="285.5" y="137.8">XRSTJ</text>
<text x="285.5" y="132.7">DIS_REG</text>
<text x="297.8" y="135" transform="rotate(-90 297.8 135)">VREG18</text>
<text x="302.9" y="132.4" transform="rotate(-90 302.9 132.4)">VD18</text>
<text x="305.4" y="132.4" transform="rotate(-90 305.4 132.4)">VD18</text>
<text x="310.5" y="134.8" transform="rotate(-90 310.5 134.8)">VD_PLL</text>
<text x="315.6" y="132.4" transform="rotate(-90 315.6 132.4)">VD33</text>
<text x="318.1" y="132.4" transform="rotate(-90 318.1 132.4)">VD33</text>
<text x="320.7" y="132.4" transform="rotate(-90 320.7 132.4)">VD33</text>
<text x="323.2" y="132.4" transform="rotate(-90 323.2 132.4)">VD33</text>
<text x="328.3" y="134.2" transform="rotate(-90 328.3 134.2)">VD3_IN</text>
<text x="333.4" y="137.2" transform="rotate(-90 333.4 137.2)">VD33_OUT</text>
<text x="338.5" y="134.2" transform="rotate(-90 338.5 134.2)">VD5_IN</text>
<text x="342.5" y="137.8">OVC#[1]</text>
<text x="344.6" y="132.7">DM[1]</text>
<text x="344.9" y="135.3">DP[1]</text>
<text x="285.5" y="142.9">BUS_B</text>
<text x="342.2" y="140.3">PWR#[1]</text>
<text x="285.5" y="148">VBUSM</text>
<text x="344.6" y="145.4">DM[2]</text>
<text x="344.9" y="148">DP[2]</text>
<text x="285.5" y="153">DMU</text>
<text x="285.5" y="155.6">DPU</text>
<text x="342.2" y="153">PWR#[2]</text>
<text x="342.5" y="150.5">OVC#[1]</text>
<text x="285.5" y="160.7">DRV</text>
<text x="344.6" y="158.1">DM[3]</text>
<text x="344.9" y="160.7">DP[3]</text>
<text x="285.5" y="165.7">XIN</text>
<text x="342.2" y="165.7">PWR#[3]</text>
<text x="342.5" y="163.2">OVC#[3]</text>
<text x="344.6" y="170.8">DM[4]</text>
<text x="344.9" y="173.4">DP[4]</text>
<text x="342.2" y="178.4">PWR#[4]</text>
<text x="342.5" y="175.9">OVC#[4]</text>
<text x="285.5" y="181">XOUT</text>
<text x="343.8" y="183.5">LED[1]</text>
<text x="285.5" y="191.1">TEST</text>
<text x="285.5" y="186.1">REXT</text>
<text x="343.8" y="186.1">LED[2]</text>
<text x="343.8" y="188.6">LED[3]</text>
<text x="343.8" y="191.1">LED[4]</text>
<text x="308" y="194.6" transform="rotate(-90 308 194.6)">VS_PLL</text>
<text x="313.1" y="194.6" transform="rotate(-90 313.1 194.6)">VSS</text>
<text x="315.6" y="194.6" transform="rotate(-90 315.6 194.6)">VSS</text>
<text x="318.1" y="194.6" transform="rotate(-90 318.1 194.6)">VSS</text>
<text x="320.7" y="194.6" transform="rotate(-90 320.7 194.6)">VSS</text>
<text x="325.8" y="194.6" transform="rotate(-90 325.8 194.6)">VS_A</text>
</g>
<g font-size="1.4" fill="#008484">
<text x="161" y="20.8">L901</text>
<text x="156.2" y="24.6">BLM21PG221SN1D</text>
<text x="152.7" y="30.9">C901</text>
<text x="152.9" y="35.6">100nF</text>
<text x="173" y="30.9">C904</text>
<text x="173.1" y="35.6">10uF</text>
<text x="107.3" y="40.7" transform="rotate(-90 107.3 40.7)">0R DNP</text>
<text x="109.1" y="39.8" transform="rotate(-90 109.1 39.8)">R902</text>
<text x="112.4" y="40.7" transform="rotate(-90 112.4 40.7)">0R DNP</text>
<text x="114.2" y="39.8" transform="rotate(-90 114.2 39.8)">R905</text>
<text x="267.6" y="41.7">R909</text>
<text x="266.6" y="43.6">0R DNP</text>
<text x="161" y="51.2">L902</text>
<text x="266.6" y="51.2">0R DNP</text>
<text x="267.6" y="49.4">R910</text>
<text x="156.2" y="55">BLM21PG221SN1D</text>
<text x="338.1" y="56.3">C914</text>
<text x="348.3" y="56.3">C915</text>
<text x="358.4" y="56.3">C917</text>
<text x="368.6" y="56.3">C906</text>
<text x="152.7" y="61.4">C902</text>
<text x="173" y="61.4">C905</text>
<text x="238.7" y="65.2" transform="rotate(-90 238.7 65.2)">R906</text>
<text x="338.3" y="61">100nF</text>
<text x="348.4" y="61">100nF</text>
<text x="358.6" y="61">100nF</text>
<text x="368.7" y="61">10uF</text>
<text x="152.9" y="66.1">100nF</text>
<text x="173.1" y="66.1">10uF</text>
<text x="236.8" y="66.5" transform="rotate(-90 236.8 66.5)">8.2kR 1%</text>
<text x="267" y="94.4">C910</text>
<text x="277.1" y="94.4">C911</text>
<text x="287.3" y="94.4">C912</text>
<text x="297.5" y="94.4">C913</text>
<text x="348.3" y="94.4">C916</text>
<text x="358.4" y="94.4">C918</text>
<text x="267.2" y="99.1">100nF</text>
<text x="277.3" y="99.1">100nF</text>
<text x="287.5" y="99.1">100nF</text>
<text x="297.5" y="99.1">10uF</text>
<text x="348.3" y="99.1">10uF</text>
<text x="358.5" y="99.1">10uF</text>
<text x="160.6" y="106.2" transform="rotate(-90 160.6 106.2)">100kR</text>
<text x="162.5" y="105.8" transform="rotate(-90 162.5 105.8)">R903</text>
<text x="170.5" y="102">C903</text>
<text x="170.6" y="106.7">100pF</text>
<text x="389.2" y="126.5" transform="rotate(-90 389.2 126.5)">450kR</text>
<text x="391.1" y="126.1" transform="rotate(-90 391.1 126.1)">R911</text>
<text x="399.4" y="126.5" transform="rotate(-90 399.4 126.5)">450kR</text>
<text x="401.2" y="126.1" transform="rotate(-90 401.2 126.1)">R912</text>
<text x="409.5" y="126.5" transform="rotate(-90 409.5 126.5)">100kR</text>
<text x="411.4" y="126.1" transform="rotate(-90 411.4 126.1)">R901</text>
<text x="252.1" y="133.7" transform="rotate(-90 252.1 133.7)">10kR</text>
<text x="253.9" y="133.8" transform="rotate(-90 253.9 133.8)">R908</text>
<text x="219" y="138.8" transform="rotate(-90 219 138.8)">10kR</text>
<text x="220.9" y="138.8" transform="rotate(-90 220.9 138.8)">R904</text>
<text x="388.9" y="185.9">C908</text>
<text x="399.1" y="185.9">C919</text>
<text x="388.9" y="190.6">1uF</text>
<text x="399.1" y="190.6">1uF</text>
<text x="259" y="197.3" transform="rotate(-90 259 197.3)">R907</text>
<text x="257.1" y="198.6" transform="rotate(-90 257.1 198.6)">2.7kR 1%</text>
<text x="246.7" y="241.7">C907</text>
<text x="272.1" y="241.7">C909</text>
<text x="246.7" y="246.4">18pF</text>
<text x="272.1" y="246.4">18pF</text>
</g>
<text font-size="1.1" fill="#008484" x="217" y="124.5">+3.3V</text>
</svg>
